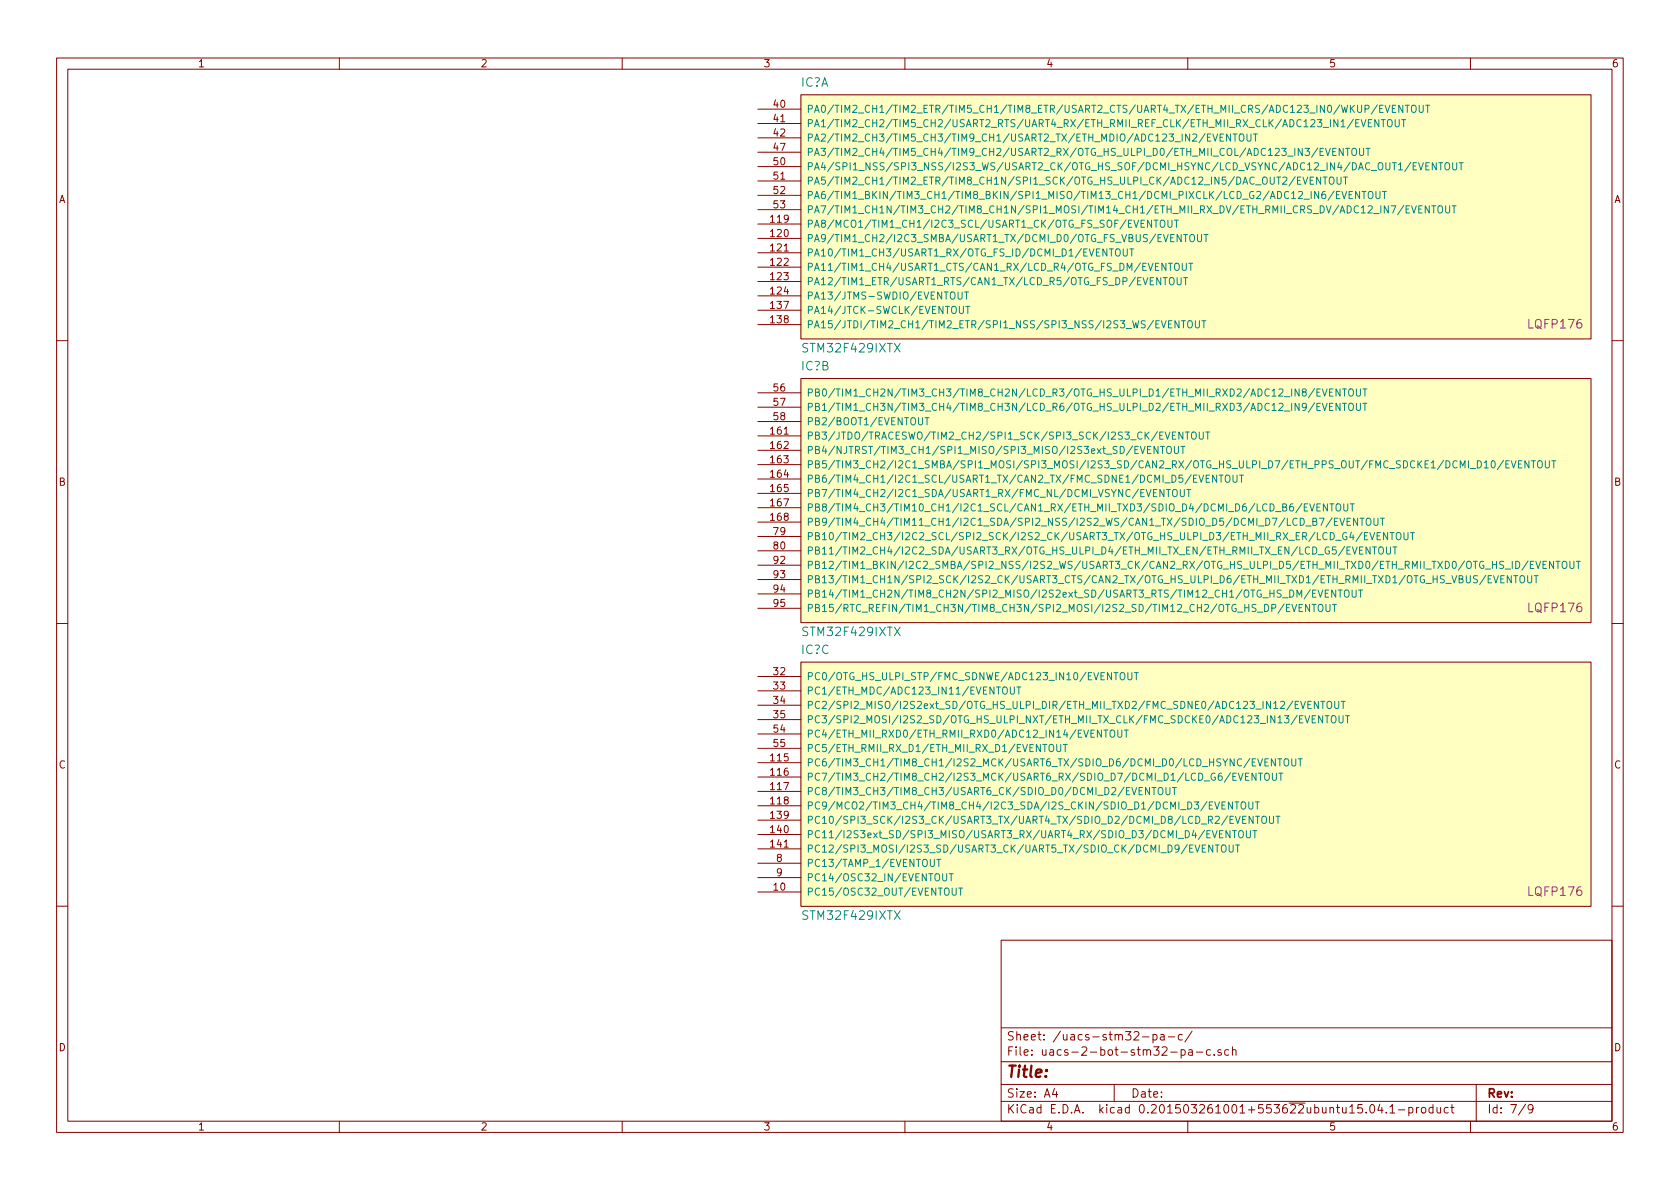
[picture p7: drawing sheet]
<svg xmlns="http://www.w3.org/2000/svg" width="297mm" height="210mm" viewBox="0 0 297 210" stroke-linecap="round" stroke-linejoin="round" font-family="sans-serif">
<g fill="none" stroke="#840000" stroke-width=".18">
<path d="M10 10.3h277v189.9h-277zM12 12.2h273v186.1h-273zM60 10.3v1.9M110 10.3v1.9M134 19.3h7.6M141.6 16.8h139.7v43.1h-139.7zM160 10.3v1.9M210 10.3v1.9M260 10.3v1.9M134 29.5h7.6M134 21.8h7.6M134 32h7.6"/>
<path d="M134 24.4h7.6M134 34.5h7.6M134 37.1h7.6M134 26.9h7.6M134 39.6h7.6M134 42.2h7.6M134 44.7h7.6M134 47.2h7.6M134 49.8h7.6M134 52.3h7.6M134 54.9h7.6M134 57.4h7.6"/>
<path d="M10 60.2h2M134 69.5h7.6M134 72h7.6M134 74.5h7.6M134 77.1h7.6M134 79.6h7.6M141.6 66.9h139.7v43.2h-139.7zM285 60.2h2M134 97.4h7.6M134 99.9h7.6M134 94.9h7.6M134 82.2h7.6"/>
<path d="M134 84.7h7.6M134 87.2h7.6M134 89.8h7.6M134 92.3h7.6M10 110.3h2M134 102.5h7.6M134 105h7.6M134 107.6h7.6M134 119.6h7.6M141.6 117.1h139.7v43.2h-139.7zM285 110.3h2M134 122.2h7.6"/>
<path d="M134 124.7h7.6M134 129.8h7.6M134 127.2h7.6M134 132.3h7.6M134 134.9h7.6M134 137.4h7.6M134 139.9h7.6M134 152.6h7.6M134 155.2h7.6M134 157.7h7.6M134 147.6h7.6M134 150.1h7.6"/>
<path d="M134 142.5h7.6M134 145h7.6M10 160.2h2M177 166.3h108v32h-108zM285 160.2h2M60 198.3v1.9M110 198.3v1.9M160 198.3v1.9M177 194.8h108M177 191.8h108M177 187.8h108M177 181.8h108"/>
<path d="M186.4 192.5l-.3 1h.9M186.8 193v1M197 191.8v3M202 183.4h1.1M203.9 183l.4-.1 .3 .3-.2 .6h-.5M203.9 182.9v1.5M205.2 183h.6v.9M205.8 183.3l-.4 .1-.3 .2 .3 .3 .4-.1M206.6 183.4h1.1M207 186h1.1M208.8 185.7l.5-.1 .2 .3-.1 .6h-.6M208.8 185.6v1.5"/>
<path d="M209 183l-.4-.1-.3 .3 .1 .6 .2 .1 .4-.1M210 198.3v1.9M210.2 185.7h.6v.9M210.8 182.3l-1.3 2M210.8 186h-.5l-.2 .3 .2 .3 .5-.1M211.5 186h1.2M214 185.7l-.4-.1-.3 .3 .1 .6 .2 .1 .4-.1M214.7 186.5v.1M215.9 185.7a.37 .37 0 0 0-.6 .1l.1 .2 .5 .2 .1 .1-.3 .3-.4-.1M217.2 185.7l-.4-.1-.3 .3 .1 .6 .2 .1 .4-.1M217.9 185.7l.2-.1 .4 .1v.9M217.9 185.1v1.5"/>
<path d="M242.3 195.5l.2-.2a.81 .81 0 0 1 .6 .6 .81 .81 0 0 1-.3 .8l-.1 .1a.79 .79 0 0 1-.4-1.3zM244 195.2l-.4 1.1h1M244.3 195.8v1M245.1 196.7v.1M245.7 195.8l.5-.5v1.5M245.7 196.8h.9M247.2 196.3h1.2M249.1 195.9l.4-.1 .3 .3-.1 .6h-.6M249.1 195.8v1.5M250.4 195.8v1M250.9 195.8l-.5 .3M251.4 196l.2-.2 .4 .2 .1 .5-.1 .2-.4 .1-.2-.1z"/>
<path d="M253.4 195.9l-.5-.1-.2 .3v.6l.2 .1 .5-.1M253.4 195.3v1.5M254.1 195.8l.1 .9 .3 .1 .2-.1M254.7 195.8v1M256.1 195.9l-.5-.1-.3 .3 .1 .6 .2 .1 .5-.1M256.5 195.8h.6M256.7 195.3v1.3l.4 .2M260 198.3v1.9M261 191.8v6.5M269.7 195.2l-1.2 2M271 196l-.2 .3h-.3l-.3-.3v-.4l.1-.2 .5-.1 .2 .2a1.19 1.19 0 0 1-.2 1.2l-.5 .1"/>
</g>
<g fill="#ffffc2" stroke="#ffffc2" stroke-width=".25">
<path d="M141.6 16.8h139.7v43.1h-139.7z"/>
<path d="M141.6 66.9h139.7v43.2h-139.7z"/>
<path d="M141.6 117.1h139.7v43.2h-139.7z"/>
</g>
<g fill="none" stroke="#008484" stroke-width=".18">
<path d="M243.5 18.5l-1.1 1.7M243.9 19.2h.5M244.6 18.6h-.7v1.3h.7M244.9 18.6l.4 1.3 .4-1.3M246.2 19.2h.4M246.8 18.6h-.6v1.3h.6M248 18.6v1.3l-.7-1.3v1.3M248.5 18.6h.7M248.8 18.6v1.3M249.6 18.8l.2-.2 .4 .1a.83 .83 0 0 1-.1 1.2 .44 .44 0 0 1-.5-.4zM250.9 18.6v1l.3 .3h.2l.2-.3v-1M252.1 18.6h.7"/>
<path d="M252.4 18.6v1.3M203.6 38.9v1.3l-.7-1.3v1.3M204 38.9h.7M204.4 38.9v1.3M205.2 39.1l.2-.2 .4 .1a.83 .83 0 0 1-.1 1.2 .44 .44 0 0 1-.6-.4zM206.5 38.9v1l.2 .3h.3l.2-.3v-1M207.6 38.9h.8M208 38.9v1.3M214.5 23.7l.4 1.3 .4-1.3M215.7 24.3h.5M216.3 23.7h-.6v1.3h.6M217.6 23.7v1.3l-.7-1.3v1.3"/>
<path d="M218 23.7h.7M218.4 23.7v1.3M219.2 23.9l.2-.2h.4a.83 .83 0 0 1-.2 1.3 .44 .44 0 0 1-.5-.5zM220.5 23.7v1l.2 .3h.3l.2-.3v-1M221.6 23.7h.7M222 23.7v1.3M230 31.3h-.6v1.3h.6M230.4 31.3l.4 1.3 .4-1.3M231.6 31.9h.5M232.3 31.3h-.7v1.3h.7M233.4 26.8h.4M233.5 31.3v1.3l-.7-1.3v1.3"/>
<path d="M233.9 31.3h.7M234 26.2h-.6v1.3h.6M234.3 31.3v1.3M234.4 26.2l.4 1.3 .4-1.3M235.1 31.5l.2-.2 .4 .1a.83 .83 0 0 1-.1 1.2 .44 .44 0 0 1-.6-.4zM235.6 26.8h.5M235.9 33.8l-1.1 1.6M236.2 26.2h-.6v1.3h.6M236.3 34.4h.4M236.4 31.3v1l.2 .3h.3l.2-.3v-1M236.9 33.9h-.6v1.2h.6M237.3 33.9l.4 1.2 .4-1.2"/>
<path d="M237.5 26.2v1.3l-.7-1.3v1.3M237.5 31.3h.8M237.9 31.3v1.3M237.9 26.2h.7M238.3 26.2v1.3M238.5 34.4h.5M239.1 26.4l.2-.2 .4 .1a.83 .83 0 0 1-.2 1.2 .44 .44 0 0 1-.5-.4zM239.1 33.9h-.6v1.2h.6M240.4 33.9v1.2l-.7-1.2v1.2M240.4 26.2v1l.2 .3h.3l.2-.3v-1M240.7 21.2l.4 1.2 .4-1.2M240.8 33.9h.7"/>
<path d="M241.2 33.9v1.2M241.5 26.2h.7M241.9 26.2v1.3M241.9 21.7h.5M242 34l.2-.1h.4a.83 .83 0 0 1-.2 1.2 .44 .44 0 0 1-.5-.4zM242.5 21.2h-.6v1.2h.6M243.3 33.9v1l.2 .2h.3l.2-.2v-1M243.8 21.2v1.2l-.7-1.2v1.2M244.2 21.2h.7M244.4 33.9h.7M244.6 21.2v1.2M244.8 33.9v1.2"/>
<path d="M245.4 21.3l.2-.1h.4a.83 .83 0 0 1-.2 1.2 .44 .44 0 0 1-.5-.4zM246.7 21.2v1l.2 .2h.3l.2-.2v-1M247.8 21.2h.7M248.2 21.2v1.2M248.2 36.3l-1.1 1.7M248.6 37h.4M249.2 36.4h-.6v1.3h.6M249.5 28.7l-1.1 1.6M249.6 36.4l.4 1.3 .4-1.3M249.9 29.4h.4M250.5 28.8h-.6v1.2h.6M250.8 28.8l.4 1.2 .5-1.2"/>
<path d="M250.9 37h.4M251.5 36.4h-.6v1.3h.6M252.1 29.4h.4M252.7 28.8h-.6v1.2h.6M252.7 36.4v1.3l-.7-1.3v1.3M253.1 36.4h.7M253.5 36.4v1.3M253.9 28.8v1.2l-.7-1.2v1.2M254.3 36.6l.2-.2h.4a.83 .83 0 0 1-.1 1.3 .44 .44 0 0 1-.6-.5zM254.4 28.8h.7M254.7 28.8v1.2M255.5 29l.3-.2h.3a.83 .83 0 0 1-.1 1.2 .44 .44 0 0 1-.5-.4z"/>
<path d="M255.6 36.4v1l.2 .3h.3l.2-.3v-1M256.7 36.4h.8M256.8 28.8v1l.3 .2h.2l.3-.2v-1M257.1 36.4v1.3M258 28.8h.7M258.3 28.8v1.2M169.4 51.6v1l.2 .3h.3l.2-.3v-1M169.6 54.2v1l.2 .2h.3l.2-.2v-1M170.5 51.6h.7M170.8 54.2h.7M170.9 51.6v1.3M171.1 54.2v1.2"/>
<path d="M196.1 44h.7M196.5 44v1.3M197.3 44.2l.2-.2 .4 .1a.83 .83 0 0 1-.1 1.2 .44 .44 0 0 1-.6-.4zM198.6 44v1l.2 .3h.3l.2-.3v-1M199.7 44h.8M200.1 44v1.3M205.3 56.7l.4 1.3 .5-1.3M205.7 49.1h.7M206 49.1v1.3M206.1 46.6v1.2l-.7-1.2v1.2M206.6 46.6h.7M206.6 57.3h.4"/>
<path d="M206.8 49.3l.2-.2h.4a.83 .83 0 0 1-.1 1.3 .44 .44 0 0 1-.5-.5zM206.9 46.6v1.2M207.2 56.7h-.6v1.3h.6M207.7 46.7l.2-.1h.4a.83 .83 0 0 1-.1 1.2 .44 .44 0 0 1-.5-.4zM208.1 49.1v1l.3 .3h.2l.2-.3v-1M208.5 56.7v1.3l-.8-1.3v1.3M208.8 41.5v1.2l-.7-1.2v1.2M208.9 56.7h.7M209 46.6v1l.3 .2h.2l.3-.2v-1M209.2 56.7v1.3M209.3 41.5h.7M209.3 49.1h.7"/>
<path d="M209.6 41.5v1.2M209.6 49.1v1.3M210 56.9l.3-.2 .3 .1a.83 .83 0 0 1-.1 1.2 .44 .44 0 0 1-.5-.4zM210.2 46.6h.7M210.4 41.7l.2-.2h.4a.83 .83 0 0 1-.1 1.2 .44 .44 0 0 1-.5-.4zM210.5 46.6v1.2M211.4 56.7v1l.2 .3h.2l.3-.3v-1M211.7 41.5v1l.3 .2h.2l.2-.2v-1M212.5 56.7h.7M212.9 56.7v1.3M212.9 41.5h.7M213.2 41.5v1.2"/>
<path d="M163.6 73.9h.7M163.9 73.9v1.2M202.9 79.5h.4M203.5 78.9h-.6v1.3h.6M204.7 78.9v1.3l-.7-1.3v1.3M205.2 78.9h.7M205.5 78.9v1.3M206.3 79.1l.3-.2 .3 .1a.83 .83 0 0 1-.1 1.2 .44 .44 0 0 1-.5-.4zM207.3 77h.4M207.6 78.9v1.1l.3 .2h.2l.3-.2v-1.1M207.9 76.4h-.6v1.3h.6M208.8 78.9h.7"/>
<path d="M209.1 76.4v1.3l-.7-1.3v1.3M209.1 78.9v1.3M209.6 76.4h.7M209.9 76.4v1.3M210.7 76.6l.2-.2h.4a.83 .83 0 0 1-.1 1.3 .44 .44 0 0 1-.5-.5zM212 76.4v1l.3 .3h.2l.3-.3v-1M213.2 76.4h.7M213.5 76.4v1.3M232.8 69.4h.5M232.8 71.9h.5M233.5 68.8h-.7v1.2h.7M233.5 71.3h-.7v1.3h.7"/>
<path d="M233.8 68.8l.4 1.2 .4-1.2M233.8 71.3l.4 1.3 .4-1.3M235.1 69.4h.4M235.1 71.9h.4M235.7 68.8h-.6v1.2h.6M235.7 71.3h-.6v1.3h.6M236.9 68.8v1.2l-.7-1.2v1.2M236.9 71.3v1.3l-.7-1.3v1.3M237.4 68.8h.7M237.4 71.3h.7M237.7 68.8v1.2M237.7 71.3v1.3"/>
<path d="M238.5 69l.2-.2h.4a.83 .83 0 0 1-.1 1.2 .44 .44 0 0 1-.5-.4zM238.5 71.5l.2-.2 .4 .1a.83 .83 0 0 1-.1 1.2 .44 .44 0 0 1-.5-.4zM239.8 68.8v1l.3 .2h.2l.2-.2v-1M239.8 71.3v1l.3 .3h.2l.2-.3v-1M241 68.8h.7M241 71.3h.7M241.3 68.8v1.2M241.3 71.3v1.3M205.8 86.6v1.2l-.7-1.2v1.2M206.2 86.6h.7M206.6 86.6v1.2M207.4 86.7l.2-.1h.4a.83 .83 0 0 1-.2 1.2 .44 .44 0 0 1-.5-.4z"/>
<path d="M208.7 86.6v1l.2 .2h.3l.2-.2v-1M209.8 86.6h.7M210.2 86.6v1.2M213.3 84.6h.4M213.9 84h-.6v1.3h.6M215.1 84v1.3l-.7-1.3v1.3M215.5 84h.8M215.9 84v1.3M216.7 84.2l.2-.2 .4 .1a.83 .83 0 0 1-.1 1.2 .44 .44 0 0 1-.6-.4zM218 84v1l.2 .3h.3l.2-.3v-1M219.2 84h.7M219.5 84v1.3"/>
<path d="M230.2 89l-1.1 1.7M230.6 89.7h.4M231.2 89.1h-.6v1.3h.6M231.6 89.1l.4 1.3 .4-1.3M232.8 89.7h.5M233.3 91.6h.8l-.5 1.3M233.5 89.1h-.7v1.3h.7M234.7 89.1v1.3l-.7-1.3v1.3M235.1 89.1h.7M235.5 89.1v1.3M235.5 91.6l-1.1 1.6M235.9 92.2h.5"/>
<path d="M236.3 89.3l.2-.2h.4a.83 .83 0 0 1-.1 1.3 .44 .44 0 0 1-.6-.5zM236.6 91.6h-.7v1.3h.7M236.9 91.6l.4 1.3 .4-1.3M237.6 89.1v1l.2 .3h.3l.2-.3v-1M238.2 92.2h.4M238.7 89.1h.7M238.8 91.6h-.6v1.3h.6M239.1 89.1v1.3M239.1 96.7l.4 1.3 .5-1.3M240 91.6v1.3l-.7-1.3v1.3M240.4 97.3h.4M240.5 91.6h.7"/>
<path d="M240.8 91.6v1.3M240.8 94.1l-1 1.7M241 96.7h-.6v1.3h.6M241.2 94.8h.5M241.6 91.8l.2-.2 .4 .1a.83 .83 0 0 1-.1 1.2 .44 .44 0 0 1-.5-.4zM241.9 94.2h-.7v1.2h.7M242.2 94.2l.4 1.2 .5-1.2M242.2 96.7v1.3l-.7-1.3v1.3M242.7 96.7h.7M242.9 91.6v1.1l.3 .2h.2l.2-.2v-1.1M243 96.7v1.3M243.5 94.8h.4"/>
<path d="M243.8 96.9l.2-.2 .4 .1a.83 .83 0 0 1-.1 1.2 .44 .44 0 0 1-.5-.4zM244.1 91.6h.7M244.1 94.2h-.6v1.2h.6M244.4 91.6v1.3M245.1 96.7v1l.3 .3h.2l.2-.3v-1M245.3 94.2v1.2l-.7-1.2v1.2M245.8 94.2h.7M246.1 94.2v1.2M246.3 96.7h.7M246.6 96.7v1.3M246.9 94.4l.2-.2h.4a.83 .83 0 0 1-.1 1.2 .44 .44 0 0 1-.5-.4zM248.2 94.2v1l.3 .2h.2l.2-.2v-1"/>
<path d="M249.4 94.2h.7M249.7 94.2v1.2M262.4 81.8l.4-.3v1.2M262.4 82.7h.7M263.8 81.6l.1-.1a.67 .67 0 0 1 .5 .6 .67 .67 0 0 1-.5 .6l-.1-.1-.1-.3zM265.8 81.4l-1.1 1.7M266.2 82.1h.5M266.9 81.5h-.7v1.2h.7M267.2 81.5l.4 1.2 .4-1.2M268 99.3a.64 .64 0 0 1 .7 .6 .64 .64 0 0 1-.7 .6zM268.5 82.1h.4M269.1 81.5h-.6v1.2h.6"/>
<path d="M270.2 99.2l-1.1 1.6M270.3 81.5v1.2l-.7-1.2v1.2M270.6 99.8h.4M270.8 81.5h.7M271.1 81.5v1.2M271.2 99.3h-.6v1.2h.6M271.6 99.3l.4 1.2 .4-1.2M271.9 81.7l.2-.2h.4a.83 .83 0 0 1-.1 1.2 .44 .44 0 0 1-.5-.4zM272.8 99.8h.5M273.2 81.5v1l.3 .2h.2l.2-.2v-1M273.4 99.3h-.6v1.2h.6M274.4 81.5h.7"/>
<path d="M274.7 99.3v1.2l-.7-1.2v1.2M274.7 81.5v1.2M275.1 99.3h.7M275.5 99.3v1.2M276.3 99.4l.2-.1h.4a.83 .83 0 0 1-.2 1.2 .44 .44 0 0 1-.5-.4zM277.6 99.3v1l.2 .2h.3l.2-.2v-1M278.7 99.3h.7M279.1 99.3v1.2M198.1 119.1l.2-.2 .4 .1a.83 .83 0 0 1-.1 1.2 .44 .44 0 0 1-.6-.4zM199.4 118.9v1.1l.2 .2h.3l.2-.2v-1.1M200.6 118.9h.7M200.9 118.9v1.3"/>
<path d="M227.5 107.5h.4M228.1 106.9h-.6v1.2h.6M228.4 106.9l.4 1.2 .5-1.2M229.7 107.5h.4M230.3 106.9h-.6v1.2h.6M231.5 106.9v1.2l-.7-1.2v1.2M231.7 104.3l-1.1 1.6M232 106.9h.7M232.1 104.9h.4M232.3 106.9v1.2M232.7 104.3h-.6v1.3h.6M233 104.3l.5 1.3 .4-1.3"/>
<path d="M233.1 107.1l.2-.2h.4a.83 .83 0 0 1-.1 1.2 .44 .44 0 0 1-.5-.4zM234.3 104.9h.4M234.4 106.9v1l.3 .2h.2l.3-.2v-1M234.9 104.3h-.6v1.3h.6M235.6 106.9h.7M235.9 106.9v1.2M236.2 104.3v1.3l-.7-1.3v1.3M236.6 104.3h.7M237 104.3v1.3M237.7 104.5l.3-.2 .4 .1a.83 .83 0 0 1-.2 1.2 .44 .44 0 0 1-.5-.4zM239.1 104.3v1.1l.2 .2h.2l.3-.2v-1.1M240.2 104.3h.7"/>
<path d="M240.6 104.3v1.3M262.7 101.7l-1.1 1.7M263.1 102.4h.5M263.7 101.8h-.6v1.3h.6M264.1 101.8l.4 1.3 .4-1.3M265.4 102.4h.4M266 101.8h-.6v1.3h.6M267.2 101.8v1.3l-.7-1.3v1.3M267.6 101.8h.8M268 101.8v1.3M268.8 102l.2-.2h.4a.83 .83 0 0 1-.1 1.3 .44 .44 0 0 1-.6-.5zM270.1 101.8v1l.2 .3h.3l.2-.3v-1"/>
<path d="M271.2 101.8h.8M271.6 101.8v1.3M177.3 121.7l.2-.2h.4a.83 .83 0 0 1-.1 1.3 .44 .44 0 0 1-.5-.5zM178.6 121.5v1l.3 .3h.2l.2-.3v-1M179.8 121.5h.7M180.1 121.5v1.3M186.8 131.6v1.1l.3 .2h.2l.3-.2v-1.1M188 131.6h.7M188.3 131.6v1.3M195.2 129.1h.7M195.5 129.1v1.3M196.3 129.3l.2-.2 .4 .1a.83 .83 0 0 1-.1 1.2 .44 .44 0 0 1-.5-.5z"/>
<path d="M197.6 129.1v1l.3 .3h.2l.2-.3v-1M198.8 129.1h.7M199.1 129.1v1.3M203.3 139.3v1.2l-.8-1.2v1.2M203.7 139.3h.7M204 139.3v1.2M204.8 139.4l.3-.1h.3a.83 .83 0 0 1-.1 1.2 .44 .44 0 0 1-.5-.4zM206.1 139.3v1l.3 .2h.2l.3-.2v-1M207.3 139.3h.7M207.6 139.3v1.2M218.6 136.7h-.6v1.3h.6M218.9 136.7l.5 1.3 .4-1.3"/>
<path d="M220.2 137.3h.4M220.8 136.7h-.6v1.3h.6M222.1 136.7v1.3l-.7-1.3v1.3M222.4 134.2l.4 1.3 .4-1.3M222.5 136.7h.7M222.9 136.7v1.3M223.6 134.8h.5M223.8 136.8h.5a.83 .83 0 0 1-.2 1.2 .44 .44 0 0 1-.5-.4v-.7zM224.3 134.2h-.7v1.3h.7M225 136.7v1l.2 .3h.3l.2-.3v-1M225.5 134.2v1.3l-.7-1.3v1.3M225.9 134.2h.7"/>
<path d="M226.1 136.7h.7M226.3 134.2v1.3M226.5 136.7v1.3M227.1 134.4l.2-.2h.4a.83 .83 0 0 1-.1 1.3 .44 .44 0 0 1-.6-.5zM228.4 134.2v1l.2 .3h.3l.2-.3v-1M229 124.6h.4M229.5 134.2h.8M229.6 124h-.6v1.3h.6M229.9 134.2v1.3M230 124l.4 1.3 .4-1.3M230.7 126.6l.4 1.2 .5-1.2M231.2 124.6h.5"/>
<path d="M231.9 124h-.7v1.3h.7M232 127.1h.4M232.6 126.6h-.6v1.2h.6M233.1 124v1.3l-.7-1.3v1.3M233.5 124h.7M233.9 126.6v1.2l-.8-1.2v1.2M233.9 124v1.3M234.3 126.6h.7M234.6 126.6v1.2M234.7 124.2l.2-.2 .4 .1a.83 .83 0 0 1-.1 1.2 .44 .44 0 0 1-.6-.4zM235.4 126.7l.3-.1h.3a.83 .83 0 0 1-.1 1.2 .44 .44 0 0 1-.5-.4zM236 124v1l.2 .3h.3l.2-.3v-1"/>
<path d="M236.8 126.6v1l.2 .2h.2l.3-.2v-1M237.1 124h.7M237.5 124v1.3M237.9 126.6h.7M238.3 126.6v1.2M164.5 152v1l.2 .2h.3l.2-.2v-1M165.6 152h.7M166 152v1.2M166.7 154.5v1l.2 .3h.3l.2-.3v-1M167.8 154.5h.7M168.2 154.5v1.3M168.4 157v1.1l.2 .2h.2l.3-.2v-1.1"/>
<path d="M169.5 157h.7M169.8 157v1.3M211.3 149.4l.4 1.3 .4-1.3M212.6 150h.4M213.2 149.4h-.6v1.3h.6M213.8 142.4h.4M214.4 146.9l.4 1.3 .4-1.3M214.4 149.4v1.3l-.7-1.3v1.3M214.4 141.8h-.6v1.3h.6M214.8 141.8l.4 1.3 .4-1.3M214.9 149.4h.7M215.2 149.4v1.3"/>
<path d="M215.6 147.5h.5M216.1 142.4h.4M216.1 149.5h.5a.83 .83 0 0 1-.1 1.2 .44 .44 0 0 1-.5-.4v-.7zM216.2 146.9h-.6v1.3h.6M216.7 141.8h-.6v1.3h.6M217.3 149.4v1l.3 .3h.2l.2-.3v-1M217.5 146.9v1.3l-.7-1.3v1.3M217.9 141.8v1.3l-.7-1.3v1.3M217.9 146.9h.7M218.3 146.9v1.3M218.3 141.8h.7M218.4 144.3l.4 1.3 .5-1.3"/>
<path d="M218.5 149.4h.7M218.7 141.8v1.3M218.8 149.4v1.3M219 147.1l.3-.2h.4a.83 .83 0 0 1-.2 1.3 .44 .44 0 0 1-.5-.5zM219.5 142l.2-.2 .4 .1a.83 .83 0 0 1-.1 1.2 .44 .44 0 0 1-.6-.5zM219.7 144.9h.4M220.3 144.3h-.6v1.3h.6M220.4 146.9v1l.2 .3h.3l.2-.3v-1M220.8 141.8v1l.2 .3h.3l.2-.3v-1M221.5 146.9h.7M221.6 144.3v1.3l-.7-1.3v1.3M221.9 146.9v1.3"/>
<path d="M221.9 141.8h.8M222 144.3h.7M222.3 141.8v1.3M222.4 144.3v1.3M223.1 144.5l.3-.2 .3 .1a.83 .83 0 0 1-.1 1.2 .44 .44 0 0 1-.5-.4zM224.5 144.3v1.1l.2 .2h.2l.3-.2v-1.1M225.6 144.3h.7M226 144.3v1.3"/>
</g>
<text font-size="2.8" fill="#840000" x="178" y="190.5">Title:</text>
<g font-size="2.1" fill="#008484">
<text x="141.6" y="15.3">IC?A</text>
<text x="141.7" y="65.5">IC?B</text>
<text x="142.3" y="62.3">STM32F429IXTX</text>
<text x="142.3" y="112.5">STM32F429IXTX</text>
<text x="141.7" y="115.7">IC?C</text>
<text x="142.3" y="162.7">STM32F429IXTX</text>
</g>
<g font-size="2.1" fill="#840084">
<text x="270.4" y="58.1">LQFP176</text>
<text x="270.4" y="108.2">LQFP176</text>
<text x="270.4" y="158.4">LQFP176</text>
</g>
<g font-size="2.1" fill="#840000">
<text x="178" y="184">Sheet: /uacs-stm32-pa-c/</text>
<text x="178" y="186.7">File: uacs-2-bot-stm32-pa-c.sch</text>
<text x="178" y="196.9">KiCad E.D.A. kicad 0.201503261001+553622ubuntu15.04.1-product</text>
<text x="178" y="194.1">Size: A4</text>
<text x="200" y="194.1">Date:</text>
<text x="263" y="194.1">Rev:</text>
<text x="263" y="196.9">Id: 7/9</text>
</g>
<g font-size="1.8" fill="#840000">
<text x="35" y="11.9">1</text>
<text x="85" y="11.9">2</text>
<text x="135" y="11.9">3</text>
<text x="185" y="11.9">4</text>
<text x="235" y="11.9">5</text>
<text x="285" y="11.9">6</text>
<text x="136.8" y="19">40</text>
<text x="136.8" y="21.6">41</text>
<text x="136.8" y="29.2">50</text>
<text x="136.8" y="24.1">42</text>
<text x="136.8" y="26.7">47</text>
<text x="10.4" y="35.9">A</text>
<text x="136.8" y="31.7">51</text>
<text x="136.8" y="34.3">52</text>
<text x="285.4" y="35.9">A</text>
<text x="136.3" y="41.9">120</text>
<text x="136.3" y="39.4">119</text>
<text x="136.8" y="36.8">53</text>
<text x="136.3" y="44.4">121</text>
<text x="136.3" y="47">122</text>
<text x="136.3" y="49.5">123</text>
<text x="136.3" y="52.1">124</text>
<text x="136.3" y="54.6">137</text>
<text x="136.3" y="57.1">138</text>
<text x="136.8" y="69.2">56</text>
<text x="136.8" y="71.7">57</text>
<text x="136.3" y="76.8">161</text>
<text x="136.8" y="74.3">58</text>
<text x="136.3" y="79.4">162</text>
<text x="136.3" y="81.9">163</text>
<text x="10.4" y="85.9">B</text>
<text x="136.3" y="84.4">164</text>
<text x="136.3" y="87">165</text>
<text x="136.3" y="89.5">167</text>
<text x="285.4" y="85.9">B</text>
<text x="136.3" y="92.1">168</text>
<text x="136.8" y="94.6">79</text>
<text x="136.8" y="97.1">80</text>
<text x="136.8" y="99.7">92</text>
<text x="136.8" y="102.2">93</text>
<text x="136.8" y="104.8">94</text>
<text x="136.8" y="107.3">95</text>
<text x="136.8" y="119.4">32</text>
<text x="136.8" y="121.9">33</text>
<text x="136.8" y="124.5">34</text>
<text x="136.8" y="129.5">54</text>
<text x="136.8" y="127">35</text>
<text x="10.4" y="135.9">C</text>
<text x="136.3" y="134.6">115</text>
<text x="136.3" y="137.2">116</text>
<text x="136.8" y="132.1">55</text>
<text x="285.4" y="135.9">C</text>
<text x="136.3" y="139.7">117</text>
<text x="136.3" y="142.2">118</text>
<text x="136.3" y="147.3">140</text>
<text x="136.3" y="149.9">141</text>
<text x="136.3" y="144.8">139</text>
<text x="137.3" y="152.4">8</text>
<text x="137.3" y="154.9">9</text>
<text x="136.8" y="157.5">10</text>
<text x="10.4" y="185.9">D</text>
<text x="285.4" y="185.9">D</text>
<text x="35" y="199.9">1</text>
<text x="85" y="199.9">2</text>
<text x="135" y="199.9">3</text>
<text x="185" y="199.9">4</text>
<text x="235" y="199.9">5</text>
<text x="285" y="199.9">6</text>
</g>
<g font-size="1.8" fill="#008484">
<text x="142.6" y="19.9">PA0/TIM2_CH1/TIM2_ETR/TIM5_CH1/TIM8_ETR/USART2_CTS/UART4_TX/ETH_MII_CRS/ADC123_IN0/WKUP/EVENTOUT</text>
<text x="142.6" y="22.5">PA1/TIM2_CH2/TIM5_CH2/USART2_RTS/UART4_RX/ETH_RMII_REF_CLK/ETH_MII_RX_CLK/ADC123_IN1/EVENTOUT</text>
<text x="142.6" y="25">PA2/TIM2_CH3/TIM5_CH3/TIM9_CH1/USART2_TX/ETH_MDIO/ADC123_IN2/EVENTOUT</text>
<text x="142.6" y="27.6">PA3/TIM2_CH4/TIM5_CH4/TIM9_CH2/USART2_RX/OTG_HS_ULPI_D0/ETH_MII_COL/ADC123_IN3/EVENTOUT</text>
<text x="142.6" y="30.1">PA4/SPI1_NSS/SPI3_NSS/I2S3_WS/USART2_CK/OTG_HS_SOF/DCMI_HSYNC/LCD_VSYNC/ADC12_IN4/DAC_OUT1/EVENTOUT</text>
<text x="142.6" y="32.6">PA5/TIM2_CH1/TIM2_ETR/TIM8_CH1N/SPI1_SCK/OTG_HS_ULPI_CK/ADC12_IN5/DAC_OUT2/EVENTOUT</text>
<text x="142.6" y="35.2">PA6/TIM1_BKIN/TIM3_CH1/TIM8_BKIN/SPI1_MISO/TIM13_CH1/DCMI_PIXCLK/LCD_G2/ADC12_IN6/EVENTOUT</text>
<text x="142.6" y="37.7">PA7/TIM1_CH1N/TIM3_CH2/TIM8_CH1N/SPI1_MOSI/TIM14_CH1/ETH_MII_RX_DV/ETH_RMII_CRS_DV/ADC12_IN7/EVENTOUT</text>
<text x="142.6" y="40.3">PA8/MCO1/TIM1_CH1/I2C3_SCL/USART1_CK/OTG_FS_SOF/EVENTOUT</text>
<text x="142.6" y="42.8">PA9/TIM1_CH2/I2C3_SMBA/USART1_TX/DCMI_D0/OTG_FS_VBUS/EVENTOUT</text>
<text x="142.6" y="45.3">PA10/TIM1_CH3/USART1_RX/OTG_FS_ID/DCMI_D1/EVENTOUT</text>
<text x="142.6" y="47.9">PA11/TIM1_CH4/USART1_CTS/CAN1_RX/LCD_R4/OTG_FS_DM/EVENTOUT</text>
<text x="142.6" y="50.4">PA12/TIM1_ETR/USART1_RTS/CAN1_TX/LCD_R5/OTG_FS_DP/EVENTOUT</text>
<text x="142.6" y="53">PA13/JTMS-SWDIO/EVENTOUT</text>
<text x="142.6" y="55.5">PA14/JTCK-SWCLK/EVENTOUT</text>
<text x="142.6" y="58">PA15/JTDI/TIM2_CH1/TIM2_ETR/SPI1_NSS/SPI3_NSS/I2S3_WS/EVENTOUT</text>
<text x="142.6" y="70.1">PB0/TIM1_CH2N/TIM3_CH3/TIM8_CH2N/LCD_R3/OTG_HS_ULPI_D1/ETH_MII_RXD2/ADC12_IN8/EVENTOUT</text>
<text x="142.6" y="72.6">PB1/TIM1_CH3N/TIM3_CH4/TIM8_CH3N/LCD_R6/OTG_HS_ULPI_D2/ETH_MII_RXD3/ADC12_IN9/EVENTOUT</text>
<text x="142.6" y="75.2">PB2/BOOT1/EVENTOUT</text>
<text x="142.6" y="77.7">PB3/JTDO/TRACESWO/TIM2_CH2/SPI1_SCK/SPI3_SCK/I2S3_CK/EVENTOUT</text>
<text x="142.6" y="80.3">PB4/NJTRST/TIM3_CH1/SPI1_MISO/SPI3_MISO/I2S3ext_SD/EVENTOUT</text>
<text x="142.6" y="82.8">PB5/TIM3_CH2/I2C1_SMBA/SPI1_MOSI/SPI3_MOSI/I2S3_SD/CAN2_RX/OTG_HS_ULPI_D7/ETH_PPS_OUT/FMC_SDCKE1/DCMI_D10/EVENTOUT</text>
<text x="142.6" y="85.3">PB6/TIM4_CH1/I2C1_SCL/USART1_TX/CAN2_TX/FMC_SDNE1/DCMI_D5/EVENTOUT</text>
<text x="142.6" y="87.9">PB7/TIM4_CH2/I2C1_SDA/USART1_RX/FMC_NL/DCMI_VSYNC/EVENTOUT</text>
<text x="142.6" y="95.5">PB10/TIM2_CH3/I2C2_SCL/SPI2_SCK/I2S2_CK/USART3_TX/OTG_HS_ULPI_D3/ETH_MII_RX_ER/LCD_G4/EVENTOUT</text>
<text x="142.6" y="90.4">PB8/TIM4_CH3/TIM10_CH1/I2C1_SCL/CAN1_RX/ETH_MII_TXD3/SDIO_D4/DCMI_D6/LCD_B6/EVENTOUT</text>
<text x="142.6" y="93">PB9/TIM4_CH4/TIM11_CH1/I2C1_SDA/SPI2_NSS/I2S2_WS/CAN1_TX/SDIO_D5/DCMI_D7/LCD_B7/EVENTOUT</text>
<text x="142.6" y="98">PB11/TIM2_CH4/I2C2_SDA/USART3_RX/OTG_HS_ULPI_D4/ETH_MII_TX_EN/ETH_RMII_TX_EN/LCD_G5/EVENTOUT</text>
<text x="142.6" y="100.6">PB12/TIM1_BKIN/I2C2_SMBA/SPI2_NSS/I2S2_WS/USART3_CK/CAN2_RX/OTG_HS_ULPI_D5/ETH_MII_TXD0/ETH_RMII_TXD0/OTG_HS_ID/EVENTOUT</text>
<text x="142.6" y="103.1">PB13/TIM1_CH1N/SPI2_SCK/I2S2_CK/USART3_CTS/CAN2_TX/OTG_HS_ULPI_D6/ETH_MII_TXD1/ETH_RMII_TXD1/OTG_HS_VBUS/EVENTOUT</text>
<text x="142.6" y="105.7">PB14/TIM1_CH2N/TIM8_CH2N/SPI2_MISO/I2S2ext_SD/USART3_RTS/TIM12_CH1/OTG_HS_DM/EVENTOUT</text>
<text x="142.6" y="108.2">PB15/RTC_REFIN/TIM1_CH3N/TIM8_CH3N/SPI2_MOSI/I2S2_SD/TIM12_CH2/OTG_HS_DP/EVENTOUT</text>
<text x="142.6" y="120.3">PC0/OTG_HS_ULPI_STP/FMC_SDNWE/ADC123_IN10/EVENTOUT</text>
<text x="142.6" y="122.8">PC1/ETH_MDC/ADC123_IN11/EVENTOUT</text>
<text x="142.6" y="125.3">PC2/SPI2_MISO/I2S2ext_SD/OTG_HS_ULPI_DIR/ETH_MII_TXD2/FMC_SDNE0/ADC123_IN12/EVENTOUT</text>
<text x="142.6" y="130.4">PC4/ETH_MII_RXD0/ETH_RMII_RXD0/ADC12_IN14/EVENTOUT</text>
<text x="142.6" y="127.9">PC3/SPI2_MOSI/I2S2_SD/OTG_HS_ULPI_NXT/ETH_MII_TX_CLK/FMC_SDCKE0/ADC123_IN13/EVENTOUT</text>
<text x="142.6" y="133">PC5/ETH_RMII_RX_D1/ETH_MII_RX_D1/EVENTOUT</text>
<text x="142.6" y="135.5">PC6/TIM3_CH1/TIM8_CH1/I2S2_MCK/USART6_TX/SDIO_D6/DCMI_D0/LCD_HSYNC/EVENTOUT</text>
<text x="142.6" y="138">PC7/TIM3_CH2/TIM8_CH2/I2S3_MCK/USART6_RX/SDIO_D7/DCMI_D1/LCD_G6/EVENTOUT</text>
<text x="142.6" y="140.6">PC8/TIM3_CH3/TIM8_CH3/USART6_CK/SDIO_D0/DCMI_D2/EVENTOUT</text>
<text x="142.6" y="143.1">PC9/MCO2/TIM3_CH4/TIM8_CH4/I2C3_SDA/I2S_CKIN/SDIO_D1/DCMI_D3/EVENTOUT</text>
<text x="142.6" y="148.2">PC11/I2S3ext_SD/SPI3_MISO/USART3_RX/UART4_RX/SDIO_D3/DCMI_D4/EVENTOUT</text>
<text x="142.6" y="145.7">PC10/SPI3_SCK/I2S3_CK/USART3_TX/UART4_TX/SDIO_D2/DCMI_D8/LCD_R2/EVENTOUT</text>
<text x="142.6" y="153.3">PC13/TAMP_1/EVENTOUT</text>
<text x="142.6" y="155.8">PC14/OSC32_IN/EVENTOUT</text>
<text x="142.6" y="150.7">PC12/SPI3_MOSI/I2S3_SD/USART3_CK/UART5_TX/SDIO_CK/DCMI_D9/EVENTOUT</text>
<text x="142.6" y="158.4">PC15/OSC32_OUT/EVENTOUT</text>
</g>
</svg>
